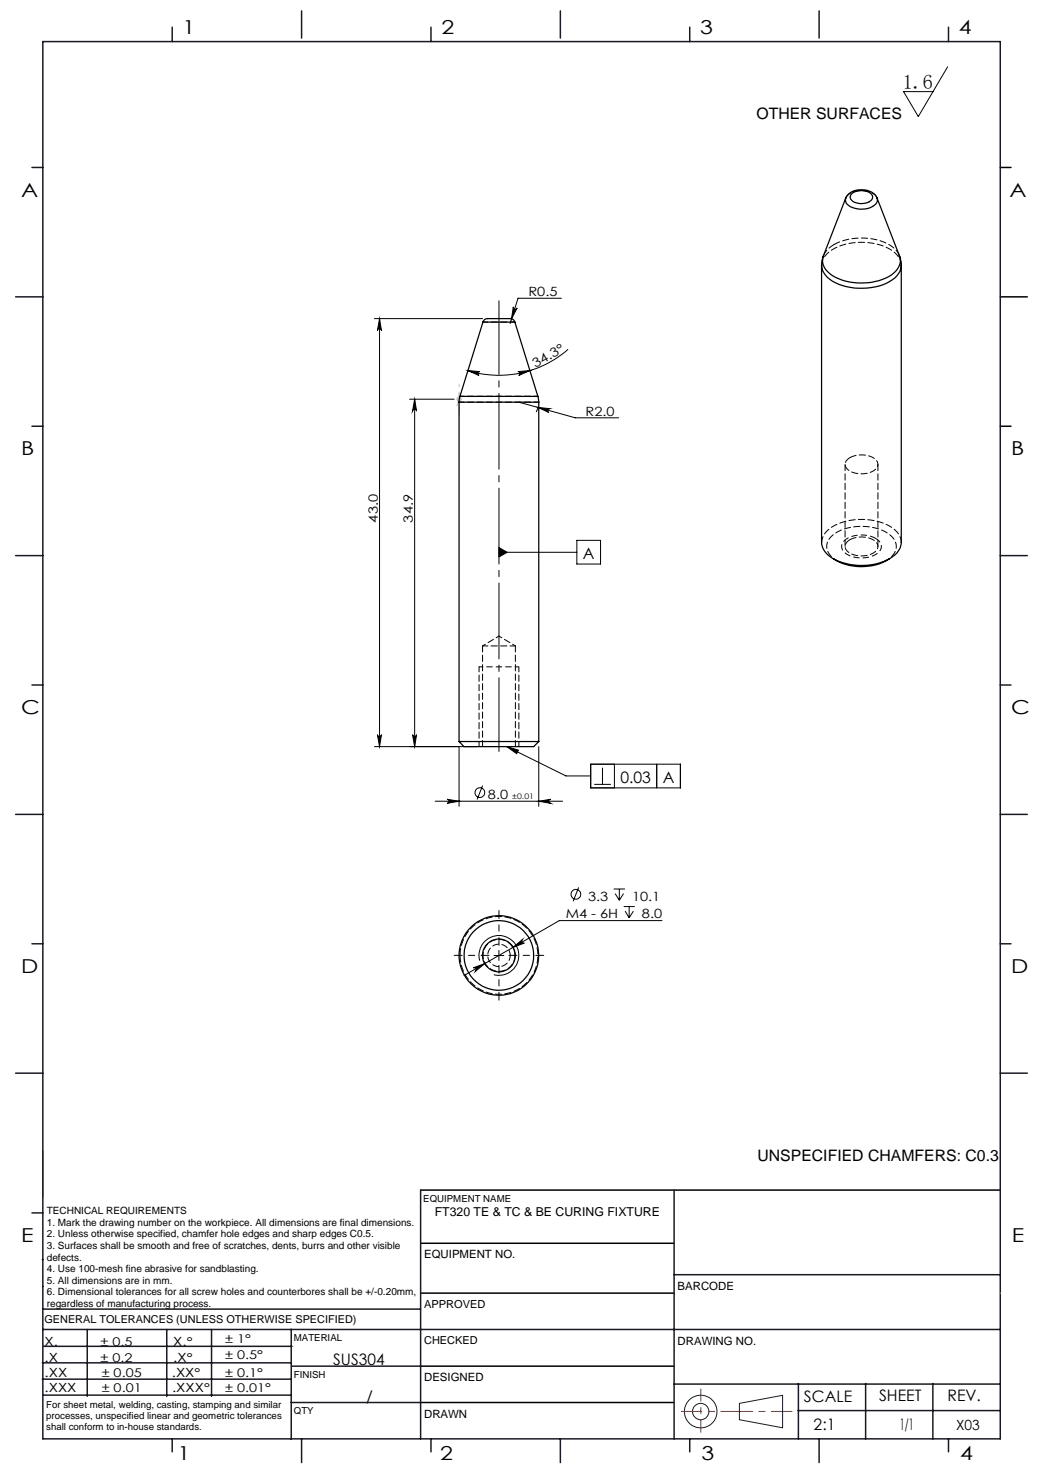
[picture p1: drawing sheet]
<svg xmlns="http://www.w3.org/2000/svg" width="210mm" height="297mm" viewBox="0 0 210 297" stroke-linecap="round" stroke-linejoin="round" font-family="sans-serif">
<g fill="none" stroke="#000" stroke-width=".2">
<path d="M190.4 13.4l-5.9 10-2.9-5h5.9M112.8 59.9h-8.7l-1.6 5.1M75.2 64h21.8M76.3 64l.4 2.4a.41 .41 0 0 0-.4-.4 .41 .41 0 0 0-.5 .4zM76.3 64v86M94 74.5l2.4 .2a.4 .4 0 0 0-.4 .3 .4 .4 0 0 0 .3 .5zM103.2 61.7a.4 .4 0 0 0 .2 .4 .4 .4 0 0 0 .5-.2l-1.1 2.2zM104.1 74.7l2.4-.2-2.3 1a.4 .4 0 0 0 .3-.5 .4 .4 0 0 0-.4-.3zM114.2 70.2a20.9 20.9 0 0 1-20.2 4.3M82.3 80.2h9M83.3 80.2l.4 2.4a.41 .41 0 0 0-.4-.4 .41 .41 0 0 0-.4 .4zM83.3 80.2v69.8"/>
<path d="M104.2 80.8l11.4 3.2h8.7M108.1 81.8l-.4 1M108.1 81.9l2.4 .2a.4 .4 0 0 0-.4 .3 .4 .4 0 0 0 .2 .5zM100.3 111h15.6M100.3 110l1.6 1-1.6 .9zM115.9 108.6h4.8v4.7h-4.8zM75.2 150h20.8M75.8 147.6a.41 .41 0 0 0 .5 .4 .41 .41 0 0 0 .4-.4l-.4 2.4zM82.9 147.6a.41 .41 0 0 0 .4 .4 .41 .41 0 0 0 .4-.4l-.4 2.4zM92.3 150v12M97 157.9l-1.1 2.8M101.8 150l11.9 5.9h5"/>
<path d="M101.8 150l2.4 .7-.4 .7zM108.3 150v12M118.7 153.6h18v4.7h-18zM119.4 157.6h3.4M121.1 154.3v3.3M123.5 153.6v4.7M132 153.6v4.7M87.5 161h25.6M89.9 160.6l2.4 .4-2.4 .4a.41 .41 0 0 0 .3-.4 .41 .41 0 0 0-.3-.4zM108.3 161l2.4-.4a.41 .41 0 0 0-.4 .4 .41 .41 0 0 0 .4 .4zM116.3 178.3l-1.1 2.8M123.3 178.6h2.3"/>
<path d="M123.6 179.6l.9 1.3M124.5 178.6v2.3M125.3 179.6l-.8 1.3M95.1 194.5l2.3-.9-1.9 1.6a.41 .41 0 0 0 .1-.6 .41 .41 0 0 0-.5-.1zM96.4 193a4 4 0 0 1 3.5-5 4 4 0 0 1 4.3 4.3 4 4 0 0 1-5 3.6M99.3 192h1.9M100.3 191v2M103.1 190.4l1.9-1.6a.41 .41 0 0 0-.1 .5 .41 .41 0 0 0 .5 .2zM125.3 182.2h2.3M125.6 183.1l.8 1.3M126.4 182.2v2.2M127.3 183.1l-.9 1.3"/>
<path d="M133 185h-20.6l-19.2 11"/>
<circle cx="96.4" cy="159.3" r=".98"/>
<circle cx="115.7" cy="179.7" r=".99"/>
</g>
<path d="M176 108.2a5.8 5.8 0 0 0-6.5 .7 1.67 1.67 0 0 0 .8 2.5 5.8 5.8 0 0 0 6.5-.7 1.67 1.67 0 0 0-.8-2.5" fill="none" stroke="#000" stroke-width=".2" stroke-dasharray="1.3 .6" stroke-dashoffset=".1" stroke-linecap="butt"/>
<path d="M96.3 134h8" fill="none" stroke="#000" stroke-width=".2" stroke-dasharray="1.3 .6" stroke-dashoffset=".5" stroke-linecap="butt"/>
<g fill="none" stroke="#191924" stroke-width=".2">
<path d="M8.6 231.2v9.4M148.6 282l8.7-1.6v6.5l-8.7-1.6z"/>
<circle cx="140.8" cy="283.7" r="3.3"/>
<circle cx="140.8" cy="283.7" r="1.64"/>
</g>
<path d="M98.3 192h-7M100.3 190v-7M100.3 194v7M102.3 192h7" fill="none" stroke="#000" stroke-width=".2" stroke-dasharray="15.2 1.3 1.3 1.3" stroke-dashoffset="13.6"/>
<path d="M96.3 134v16M104.3 150v-16" fill="none" stroke="#000" stroke-width=".2" stroke-dasharray="1.3 .6" stroke-dashoffset=".3"/>
<path d="M96.3 134h.1" fill="none" stroke="#000" stroke-width=".2" stroke-dasharray="1.3 .6"/>
<path d="M100.3 151v-90.6" fill="none" stroke="#000" stroke-width=".2" stroke-dasharray="15.2 1.3 1.3 1.3" stroke-dashoffset=".4"/>
<path d="M201 33.7h2.2M201 59.7h5.4M201 85.7h2.2M84.5 239.1h116.5M84.6 259.9h50.9M84.6 249.8h50.9M84.6 274.5h50.9M84.5 281.8h51" fill="none" stroke="#000" stroke-width=".3"/>
<path d="M136.9 283.6h22.3" fill="none" stroke="#f00" stroke-width=".2" stroke-dasharray="6.3 1.3 1.3 1.3" stroke-dashoffset="2.2"/>
<path d="M140.8 287.8v-8.7" fill="none" stroke="#f00" stroke-width=".2" stroke-dasharray="6.3 1.3 1.3 1.3" stroke-dashoffset="3.9"/>
<g fill="none" stroke="#191924" stroke-width=".3">
<path d="M8.6 8.4h192.4v280.7h-192.4zM34.6 5.5v2.9M60.6 2.2v5.5M86.6 5.5v2.9M112.6 2.2v5.5M138.6 5.5v2.9M164.6 2.2v5.5M190.6 5.5v2.9M6.4 33.7h2.2M3.1 59.7h5.5M6.4 85.7h2.2M3.1 111.7h5.5"/>
<path d="M201 111.7h5.4M6.4 137.7h2.2M201 137.7h2.2M3.1 163.7h5.5M201 163.7h5.4M6.4 189.6h2.2M201 189.6h2.2M3.1 215.6h5.5M201 215.6h5.4M84.5 239.1v50M135.5 239.1v50M6.4 243.7h2.2"/>
<path d="M8.5 253.1h.1M8.6 258.5h.1M135.5 256.1h65.5M8.5 277.1h49.9M8.5 273.9h49.9M8.6 267.2h192.4M8.6 263.1h75.9M8.8 270.5h49.9M17.5 267.2v13.4M33.5 267.2v13.4M42.5 267.2v13.4M58.5 267.2v22"/>
<path d="M58.6 274.5h26M135.5 278.1h65.5M160.4 278v11.1M174 278v11.1M187.5 278v11.1M8.8 280.3h49.7M34.6 289.1v2.6M58.5 281.8h26M60.6 289.1v4.8M86.6 289.1v2.6M112.6 289.1v4.8M138.6 289.1v2.6"/>
<path d="M160.4 283.5h40.5M164.6 289.1v4.8M190.6 289.1v2.6"/>
</g>
<path d="M92.3 82v-4.8" fill="none" stroke="#c0c0c0" stroke-width=".2" stroke-dasharray="15.2 1.3 1.3 1.3" stroke-dashoffset="14.7"/>
<path d="M92.3 82v1.4" fill="none" stroke="#c0c0c0" stroke-width=".2" stroke-dasharray="15.2 1.3 1.3 1.3"/>
<path d="M92.3 78.8v1.4l-.5 1.4M201 259.9h.1" fill="none" stroke="#c0c0c0" stroke-width=".2"/>
<g fill="#000">
<path d="M83.3 80.2l.4 2.4a.41 .41 0 0 0-.4-.4 .41 .41 0 0 0-.4 .4zM82.9 147.6a.41 .41 0 0 0 .4 .4 .41 .41 0 0 0 .4-.4l-.4 2.4z"/>
<path d="M101.8 150l2.4 .7-.4 .7zM100.3 110l1.6 1-1.6 .9z"/>
</g>
<path d="M91.9 79.8h.1a.53 .53 0 0 1 .8 .4h-.5h.5a.54 .54 0 0 1-.8 .5 .54 .54 0 0 1-.1-.9z" fill="#c0c0c0"/>
<g fill="#000">
<path d="M94 74.5l2.4 .2a.4 .4 0 0 0-.4 .3 .4 .4 0 0 0 .3 .5zM104.1 74.7l2.4-.2-2.3 1a.4 .4 0 0 0 .3-.5 .4 .4 0 0 0-.4-.3z"/>
<path d="M75.8 147.6a.41 .41 0 0 0 .5 .4 .41 .41 0 0 0 .4-.4l-.4 2.4zM76.3 64l.4 2.4a.41 .41 0 0 0-.4-.4 .41 .41 0 0 0-.5 .4z"/>
<path d="M89.9 160.6l2.4 .4-2.4 .4a.41 .41 0 0 0 .3-.4 .41 .41 0 0 0-.3-.4zM108.3 161l2.4-.4a.41 .41 0 0 0-.4 .4 .41 .41 0 0 0 .4 .4zM103.2 61.7l-.4 2.4 1.1-2.2a.4 .4 0 0 1-.5 .2 .4 .4 0 0 1-.2-.4zM108.1 81.9l2.2 1a.4 .4 0 0 1-.3-.5 .4 .4 0 0 1 .5-.3zM95.1 194.5a.41 .41 0 0 1 .5 .1 .41 .41 0 0 1-.1 .6l1.9-1.6zM103.1 190.4l2.3-.9a.41 .41 0 0 1-.5-.2 .41 .41 0 0 1 .1-.5z"/>
</g>
<g fill="none" stroke="#000" stroke-width=".25">
<path d="M170 39.8a3.6 3.6 0 0 1 4.7-1.4l.5 .2a2.11 2.11 0 0 1 1 1.2M171.3 38.8a3.1 3.1 0 0 1 4 .5 1.13 1.13 0 0 1-1 1.4 3.1 3.1 0 0 1-3.3-.7 .94 .94 0 0 1 .3-1.2zM176.2 39.8a1.38 1.38 0 0 1-.8 1.7 4.5 4.5 0 0 1-5.4-.7v-1l-4.5 11.6M176.2 39.8l4.5 11.6M165.1 53.3v55.7a4.6 4.6 0 0 0 3.5 3.8 12.7 12.7 0 0 0 10.2-.5M165.1 53.3a4.7 4.7 0 0 0 3.5 3.8 12.4 12.4 0 0 0 10.7-.9 3.8 3.8 0 0 0 1.8-2.9M165.5 51.4l-.4 1.9M165.5 51.4a3.1 3.1 0 0 0 1.3 3.6 11.8 11.8 0 0 0 12.4 .2 3.3 3.3 0 0 0 1.5-3.8M180.7 51.4l.3 1.1 .1 .8M181.1 53.3v55.7a4.1 4.1 0 0 1-2.3 3.3M92.4 79.7l-.1 1.1M92.4 79.7h15.7"/>
<path d="M97 64.7a1.17 1.17 0 0 1 1.5-.7h3.8a1.01 1.01 0 0 1 1.2 .7M97 64.7h6.5M97 64.7l-4.6 15M103.5 64.7l4.6 15M108.1 79.7l.2 1.1M92.3 80.8h16M92.3 80.8v68.2M108.3 80.8v68.2M167.5 112.3a10.8 10.8 0 0 0 11.3 0M92.3 149h16M92.3 149l.9 1h14l1.1-1"/>
<circle cx="100.2" cy="192" r="3.3"/>
<circle cx="100.3" cy="192" r="7"/>
<circle cx="100.3" cy="192" r="8"/>
</g>
<path d="M103.6 129.8h-6.6M102.5 192a2.26 2.26 0 0 1-3.2 2 2.26 2.26 0 0 1-.4-3.8 2.26 2.26 0 0 1 3.6 1.3v.5" fill="none" stroke="#000" stroke-width=".2" stroke-dasharray="1.3 .6" stroke-dashoffset=".2"/>
<path d="M165.1 53.3a4.2 4.2 0 0 1 2.7-3.4 12.1 12.1 0 0 1 11.9 .8 3.4 3.4 0 0 1 1.4 2.6M181.1 109a4.3 4.3 0 0 0-3.1-3.7 12.3 12.3 0 0 0-11.4 1 3.5 3.5 0 0 0-1.5 2.7M97 129.8v20.2M103.6 150v-20.2M103.5 192a3.2 3.2 0 0 0-4.7-2.9 3.2 3.2 0 0 0-.4 5.5 3.2 3.2 0 0 0 5-2.1l.1-.5" fill="none" stroke="#000" stroke-width=".2" stroke-dasharray="1.3 .6" stroke-dashoffset=".1"/>
<path d="M100.3 127.8l-3.3 2M103.6 129.8l-3.3-2" fill="none" stroke="#000" stroke-width=".2" stroke-dasharray="1.3 .6" stroke-dashoffset=".6"/>
<path d="M97.1 64.7h6.4M92.3 80.8h16" fill="none" stroke="#000" stroke-width=".2" stroke-dasharray="1.3 .6" stroke-dashoffset=".3"/>
<path d="M108.1 79.6h-15.7" fill="none" stroke="#000" stroke-width=".2" stroke-dasharray="1.3 .6" stroke-dashoffset=".4"/>
<path d="M170 39.8a3.9 3.9 0 0 1 4.6-1.3l1.2 .7 .5 .6M170.8 92a4.7 4.7 0 0 1 5.4 .6 1.54 1.54 0 0 1-1.2 2.3 4.7 4.7 0 0 1-4.9-.9 1.37 1.37 0 0 1 .7-2M170.8 108.5a4.7 4.7 0 0 1 5.4 .6 1.54 1.54 0 0 1-1.2 2.3 4.7 4.7 0 0 1-4.9-.9 1.37 1.37 0 0 1 .7-2M92.4 192a7.8 7.8 0 0 1 11.5-6.9 7.8 7.8 0 0 1 .8 13.4 7.8 7.8 0 0 1-12.2-5.7l-.1-.8" fill="none" stroke="#000" stroke-width=".2" stroke-dasharray="1.3 .6" stroke-dashoffset="-.1"/>
<path d="M168.2 112.7a3 3 0 0 1-1.6-4.4 8.8 8.8 0 0 1 7.8-2.5 6.6 6.6 0 0 1 5.5 3 2.85 2.85 0 0 1-1.3 3.5l-.5 .4" fill="none" stroke="#000" stroke-width=".2" stroke-dasharray="1.3 .6" stroke-dashoffset=".5"/>
<path d="M167.6 49.1l-.6 .4a4.3 4.3 0 0 0-1.5 1.9M180.8 51.4a6.7 6.7 0 0 0-5.4-3.4 12.2 12.2 0 0 0-7.8 1.1M169.8 93.3v16.5M176.4 109.8v-16.5" fill="none" stroke="#000" stroke-width=".2" stroke-dasharray="1.3 .6"/>
<text font-size="4.1" x="181.4" y="17.8">1.6</text>
<g font-size="3.9">
<text x="36.7" y="6.9">1</text>
<text x="88.7" y="6.9">2</text>
<text x="140.7" y="6.9">3</text>
<text x="192.7" y="6.9">4</text>
<text x="4.2" y="39.5">A</text>
<text x="202.9" y="39.5">A</text>
<text x="4.2" y="91.5">B</text>
<text x="203.2" y="91.5">B</text>
<text x="4.2" y="143.5">C</text>
<text x="203.2" y="143.5">C</text>
<text x="4.2" y="195.5">D</text>
<text x="203.2" y="195.5">D</text>
<text x="4.2" y="249.6">E</text>
<text x="203.3" y="249.6">E</text>
<text x="35.7" y="293.4">1</text>
<text x="88.4" y="293.4">2</text>
<text x="141" y="293.4">3</text>
<text x="193" y="293.4">4</text>
</g>
<g font-size="3.2">
<text x="152" y="24">OTHER SURFACES</text>
<text x="117.1" y="112.4">A</text>
<text x="124.7" y="157.4">0.03</text>
<text x="133.2" y="157.4">A</text>
<text x="152.2" y="233.3">UNSPECIFIED CHAMFERS: C0.3</text>
<text x="67" y="274.2">SUS304</text>
<text x="73.6" y="281.8">/</text>
<text x="161.6" y="281.7">SCALE</text>
<text x="176.7" y="281.5">SHEET</text>
<text x="190.4" y="281.5">REV.</text>
<text x="163.5" y="287.3">2:1</text>
<text x="180.8" y="287.3">1/1</text>
</g>
<text font-size="2.8" x="192.1" y="287.3">X03</text>
<g font-size="2.6">
<text x="106.2" y="59.6">R0.5</text>
<text x="107.6" y="74" transform="rotate(-30 107.6 74)">34.3°</text>
<text x="117.7" y="83.6">R2.0</text>
<text x="75.9" y="105" transform="rotate(-90 75.9 105)">43.0</text>
<text x="83" y="105" transform="rotate(-90 83 105)">34.9</text>
<text x="98.1" y="160.6">8.0</text>
<text x="113.7" y="184.6">M4 - 6H</text>
<text x="118.2" y="181">3.3</text>
<text x="127" y="181">10.1</text>
<text x="129" y="184.6">8.0</text>
</g>
<g font-size="2.5">
<text x="87.4" y="244.4">FT320 TE &amp; TC &amp; BE CURING FIXTURE</text>
<text x="8.9" y="273.6">.X</text>
<text x="8.9" y="270.4">X.</text>
<text x="34.8" y="273.7">.X°</text>
<text x="34.8" y="270.5">X.°</text>
<text x="9" y="276.7">.XX</text>
<text x="9" y="279.7">.XXX</text>
<text x="34.5" y="276.7">.XX°</text>
<text x="34.6" y="279.8">.XXX°</text>
</g>
<g font-size="2.4">
<text x="45.2" y="270">± 1°</text>
<text x="20.2" y="270.4">± 0.5</text>
<text x="20.2" y="273.7">± 0.2</text>
<text x="45.2" y="273.2">± 0.5°</text>
<text x="20.4" y="279.7">± 0.01</text>
<text x="20.4" y="276.7">± 0.05</text>
<text x="45.2" y="276.7">± 0.1°</text>
<text x="45.2" y="279.7">± 0.01°</text>
</g>
<g font-size="2.3">
<text x="85.2" y="252.9">EQUIPMENT NO.</text>
<text x="136.2" y="259.2">BARCODE</text>
<text x="136.2" y="270.2">DRAWING NO.</text>
<text x="85.2" y="277.6">DESIGNED</text>
<text x="85.2" y="284.9">DRAWN</text>
</g>
<g font-size="2.2">
<text x="85.2" y="262.8">APPROVED</text>
<text x="8.9" y="265.9">GENERAL TOLERANCES (UNLESS OTHERWISE SPECIFIED)</text>
<text x="85.2" y="270.1">CHECKED</text>
</g>
<g font-size="2">
<text x="9.4" y="244">TECHNICAL REQUIREMENTS</text>
<text x="9.4" y="246.3">1. Mark the drawing number on the workpiece. All dimensions are final dimensions.</text>
<text x="9.4" y="248.6">2. Unless otherwise specified, chamfer hole edges and sharp edges C0.5.</text>
<text x="9.4" y="251">3. Surfaces shall be smooth and free of scratches, dents, burrs and other visible</text>
<text x="9.4" y="253.3">defects.</text>
<text x="9.4" y="255.6">4. Use 100-mesh fine abrasive for sandblasting.</text>
<text x="9.4" y="258">5. All dimensions are in mm.</text>
<text x="9.4" y="260.3">6. Dimensional tolerances for all screw holes and counterbores shall be +/-0.20mm,</text>
<text x="9.4" y="262.6">regardless of manufacturing process.</text>
</g>
<g font-size="1.9">
<text x="85.1" y="241.5">EQUIPMENT NAME</text>
<text x="59.1" y="269.5">MATERIAL</text>
<text x="59.1" y="276.9">FINISH</text>
<text x="9.3" y="282.9">For sheet metal, welding, casting, stamping and similar</text>
<text x="9.3" y="285.2">processes, unspecified linear and geometric tolerances</text>
<text x="9.3" y="287.4">shall conform to in-house standards.</text>
<text x="59.1" y="284.2">QTY</text>
</g>
<text font-size="1.5" x="102.9" y="160.5">±0.01</text>
</svg>
